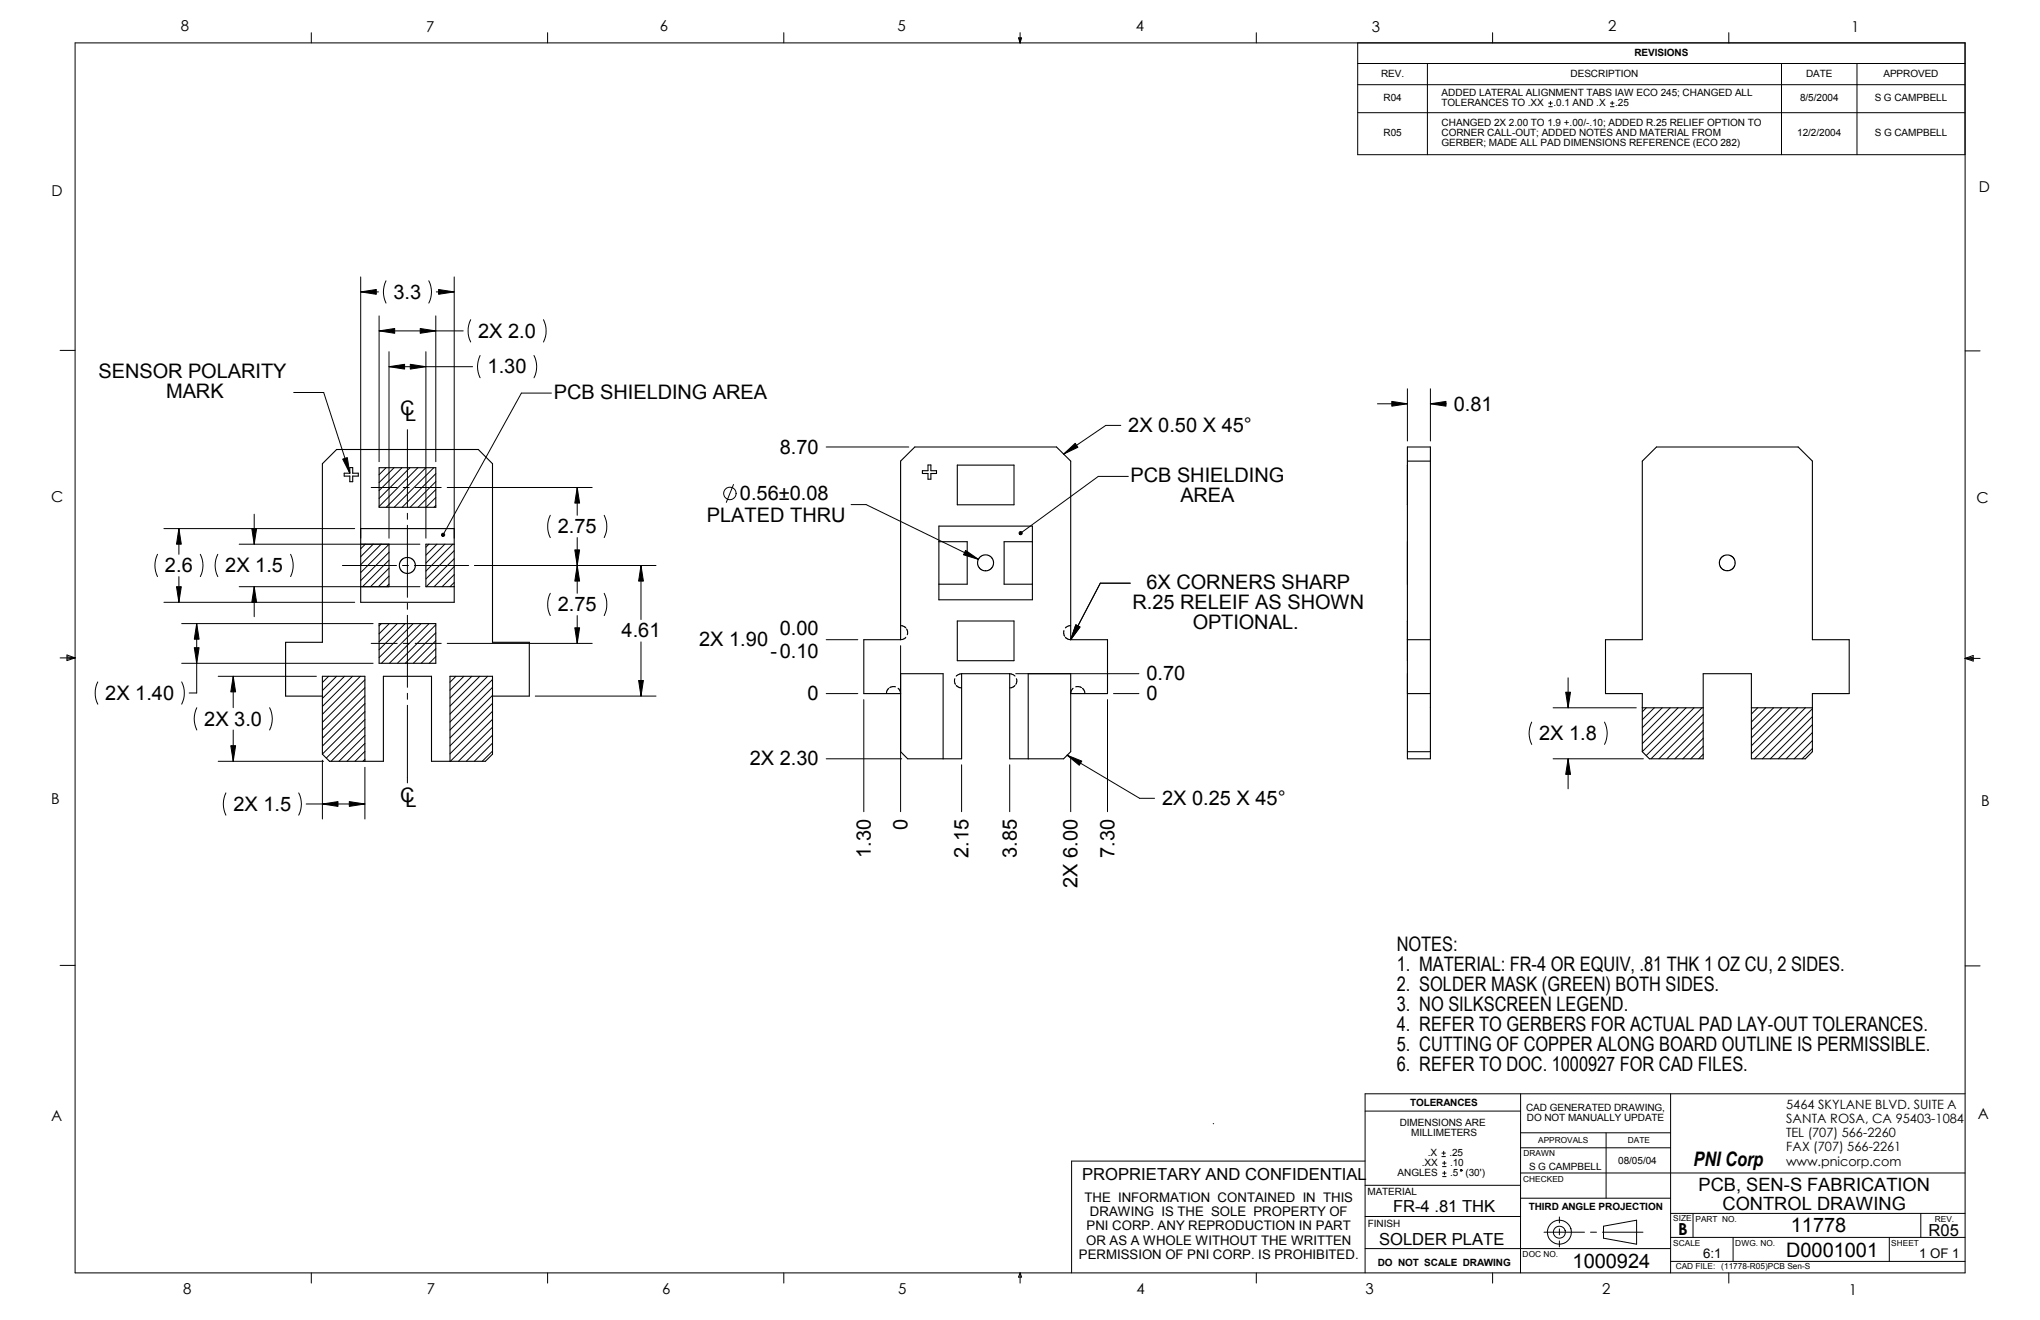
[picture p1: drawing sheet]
<svg xmlns="http://www.w3.org/2000/svg" width="432mm" height="279mm" viewBox="0 0 432 279" stroke-linecap="round" stroke-linejoin="round" font-family="sans-serif">
<g fill="none" stroke="#000" stroke-width=".23">
<path d="M80.2 99h12v8.4h-12zM196.4 98.4h.6v1.2h1.2v.6h-1.2v1.2h-.6v-1.2h-1.2v-.6h1.2zM202.6 98.4h12v8.4h-12zM297.9 94.6h4.9v66h-4.9zM297.9 98.4h.1M297.9 97.6h4.9M347.6 97.6l3-3h30l3 3v37.8h7.8v11.4h-7.8v12.3l-1.5 1.5h-11.4v-18h-10.2v18h-11.4l-1.5-1.5v-12.3h-7.8v-11.4h7.8zM72.9 100.2h1.1v-1.2h.7v1.2h1.1v.6h-1.1v1.2h-.7v-1.2h-1.1zM76.3 115.2h6v9h-6M76.3 111.9h19.8v15.6h-19.8zM96.1 115.2h-6v9h6M198.7 114.7h6v9h-6"/>
<path d="M198.7 111.4h19.8v15.6h-19.8zM210.3 119.1l-.3 1.1-.7 .5-.7 .1-1-.3-.5-.5-.2-.6 .1-.7 .3-.6 .5-.4 .6-.2h.7l.6 .3 .5 .6 .1 .7M218.5 114.7h-6v9h6M297.9 114.7h.1M297.9 106.8h.1M363.9 119.1l.1 .5 .3 .6 .6 .5 .7 .1 .7-.1 .5-.4 .3-.5 .2-.7-.4-1-.5-.4-.6-.2h-.7l-.6 .3-.4 .6-.2 .7M80.2 132h12v8.4h-12zM190.6 135.4v-37.8l3-3h30l3 3v37.8M190.6 135.4h-7.8v11.4h7.8l-.1-.7-.4-.4M190.6 132.4l.7 .2 .4 .3M191.7 134.9l-.4 .3-.7 .2M191.9 133.1l.2 .6-.1 .6"/>
<path d="M202.6 131.4h12v8.4h-12zM225.2 133.5l-.1 .6 .3 .6M225.5 134.9l.4 .3 .7 .2M226.6 135.4h7.8v11.4h-7.8l.2-.7 .3-.4M226.6 132.4l-.7 .2-.4 .3M297.9 123.7h.1M297.9 131.4h.1M297.9 139.8h.1M297.9 135.4h4.9M68.2 147.3h-7.7v-11.3h7.7v-37.9l3-3h30l3 3v37.9h7.8v11.3h-7.8M188.1 145.7l-.3 .4-.2 .7M189.5 145.4l-.5-.1-.7 .2"/>
<path d="M202.1 143.7l-.1 .6 .2 .6M202.4 145.1l.4 .3 .7 .2M203.5 142.6v18h-11.4l-1.5-1.5v-16.5h9v18M203.5 142.6h10.2M203.5 142.6l-.7 .2-.4 .3M213.7 142.6v18h11.4l1.5-1.5v-16.5h-9v18M213.7 142.6l.7 .2 .4 .3M214.8 145.1l-.4 .3-.7 .2M215.1 143.7l.1 .6-.2 .6M227.7 145.4l.6-.1 .6 .2M229.1 145.7l.4 .4 .1 .7M297.9 142.6h.1"/>
<path d="M297.9 146.8h4.9M297.9 159.1h4.9M302.8 149.8h.1M347.6 149.8h12.9M370.7 149.8h12.9M77.2 161.1v-17.9h-9v16.4l1.5 1.5h11.5v-17.9h10.1v17.9h11.4l1.5-1.5v-16.4h-8.9v17.9"/>
<circle cx="86.2" cy="119.7" r="1.7"/>
</g>
<g fill="none" stroke="#000" stroke-width=".21">
<path d="M15.9 9.1h400v260.3h-400zM65.9 6.9v2.2M115.9 6.9v2.2M165.9 6.9v2.2M215.6 8h.6l-.3 1.1zM215.7 8l.2 1.1M215.9 6.9v2.2M216 8l-.1 1.1M265.9 6.9v2.2M287.4 9.1v23.6h128.5M287.4 13.4h128.5M287.4 17.9h128.5"/>
<path d="M302.1 13.4v19.3M315.9 6.9v2.2M365.9 6.9v2.2M377.1 13.4v19.3M393.1 13.4v19.3M287.4 23.9h128.5M327.8 22.6h.8M327.8 21.8h.8M328.2 21.5v.7M340.9 22.6h.7M340.9 21.8h.7M341.2 21.5v.7"/>
<path d="M76.3 58.6v55.3M81.7 59.4a5.3 5.3 0 0 0 0 4.8M90.8 59.4a5.2 5.2 0 0 1 0 4.8M96.1 58.6v55.3M12.7 74.2h3.2M76.3 61.8l3.4-.5v1zM76.3 61.8h3.8M80.2 70l3.3-.5v1zM80.2 66.9v30.8M80.2 70h17.8M82.3 77.6l3.3-.5v1zM82.3 74.4v39.5"/>
<path d="M82.3 77.6h17.7M86.8 77.1l3.3 .5-3.3 .5zM88.9 69.5l3.3 .5-3.3 .5zM90.1 74.4v39.5M92.2 66.9v30.8M92.4 61.8h3.7M92.8 61.3l3.3 .5-3.3 .5zM99.6 67.7a5.3 5.3 0 0 0 0 4.7M101.6 75.2a5.3 5.3 0 0 0 0 4.8M113 75.2a5.2 5.2 0 0 1 0 4.8M115 67.7a5.3 5.3 0 0 1 0 4.7M415.9 74.3h3.2"/>
<path d="M62.2 83.1h6.3l5.5 17.1M72.5 97.2l1-.3 .5 3.3zM81.7 99l-1.5 1.5M83.4 99l-3.2 3.2M85.1 99l-4.9 4.8M86.2 91v16.4M86.8 99l-6.6 6.5M88.5 99l-8.3 8.2M90.1 99l-8.4 8.4M91.8 99l-8.4 8.4M116.7 83.2h-6.3l-16.6 30M174.9 94.6h17.5"/>
<path d="M225.1 96.1l2.5-2.3 .6 .9zM237.2 90h-3.1l-9 6.1M291.5 85.5h6.4M294.6 85l3.3 .5-3.3 .5zM297.9 82.3v11M302.8 85.5l3.3-.5v1zM302.8 82.3v11M302.8 85.5h3.3M33.3 117.3a5.3 5.3 0 0 0 0 4.7M34.7 111.9h40.4M37.9 111.9l.5 3.3h-1zM37.9 111.9v5.4"/>
<path d="M42.4 117.3a5.2 5.2 0 0 1 0 4.7M46.1 117.3a5.2 5.2 0 0 0 0 4.7M50.6 115.2h38.3M53.3 111.9h1l-.5 3.3zM53.8 108.8v6.4M61.5 117.3a5.3 5.3 0 0 1 0 4.7M72.5 119.7h11.4M77.3 115.2l-1 1M78.6 103.2h5.5M79 115.2l-2.7 2.6M80.7 115.2l-4.4 4.3M82.3 115.2l-6 6"/>
<path d="M82.3 116.9l-6 6M82.3 118.6l-5.6 5.6M85.2 119.7h1.3M85.3 103.2h1.3M86.2 108.6v1.3M86.2 111.2v15.2M87.7 119.7h11.5M87.9 103.2h5.5M90.8 115.2l-.7 .6M92.2 100.3l-7.1 7.1M92.2 101.9l-5.4 5.5M92.2 103.6l-3.7 3.8"/>
<path d="M92.2 105.3l-2 2.1M92.2 107l-.4 .4M92.5 115.2l-2.4 2.3M93.6 112.9a.33 .33 0 0 1 .5 .3 .33 .33 0 0 1-.5 .3l.2-.3-.2 .3-.1-.1zM94.1 115.2l-4 4M94.7 103.2h30.6M95.8 115.2l-5.7 5.7M96.1 116.6l-6 6M96.1 118.3l-5.9 5.9M96.1 119.9l-4.2 4.3M100.5 119.7h38.4M116.5 109.1a5.3 5.3 0 0 0 0 4.7"/>
<path d="M121.7 116.4h1l-.5 3.3zM122.2 103.2l.5 3.3h-1zM122.2 119.7l.5 3.3h-1zM122.2 103.2v5.9M122.2 113.8v11.8M127.9 109.1a5.3 5.3 0 0 1 0 4.7M135.7 119.7l.5 3.3h-1zM135.7 119.7v11.4M155.3 102.6l-1.6 3.7M180.1 106.8h3.2l23.8 11.6M204.4 116.5l2.7 1.9-3.2-1zM215.8 112.6a.34 .34 0 0 1 .5 0 .34 .34 0 0 1-.1 .5 .34 .34 0 0 1-.4 0l.2-.3-.2 .3z"/>
<path d="M238.8 100.8h-6.3l-16.5 12M12.7 139.3h3.2M14.2 139l1.7 .3M14.2 138.6l1.7 .7-1.7 .5zM15.9 139.3l-1.7 .2M34.7 127.5h40.4M37.4 124.2h1l-.5 3.3zM37.9 122v5.5M38.5 132h40.5M41.1 137.1h1l-.5 3.3zM41.6 132l.5 3.3h-1zM41.6 132v14.7h-1.6"/>
<path d="M50.6 124.2h38.3M53.8 124.2l.5 3.3h-1zM53.8 124.2v6.3M78.6 136.2h5.5M80.7 132l-.5 .5M82.3 120.3l-3.9 3.9M82.3 121.9l-2.2 2.3M82.3 123.6l-.5 .6M82.4 132l-2.2 2.2M84.1 132l-3.9 3.8M85.3 136.2h1.3M85.8 132l-5.6 5.5"/>
<path d="M86.2 127.7v1.3M86.2 130.2v15.3M87.5 132l-7.3 7.2M87.9 136.2h5.5M89.1 132l-8.4 8.4M90.8 132l-8.4 8.4M92.2 132.2l-8.1 8.2M92.2 133.9l-6.4 6.5M92.2 135.6l-4.7 4.8M92.2 137.3l-3 3.1M92.2 139l-1.4 1.4M94.7 136.2h30.6"/>
<path d="M96.1 121.6l-2.5 2.6M96.1 123.3l-.8 .9M116.5 125.6a5.3 5.3 0 0 0 0 4.7M121.7 132.9h1l-.5 3.3zM122.2 130.3v5.9M127.9 125.6a5.3 5.3 0 0 1 0 4.7M135.7 135.9v11.4M174.9 135.4h6.7M190.6 136.7v35.1M227.7 132.2l.9 .5-2 2.7zM239.2 123.4h-6.3l-6.3 12M415.9 139.4h3.2"/>
<path d="M415.9 139.4l1.8-.7v1.2zM415.9 139.4l1.8 .2M417.7 139.1l-1.8 .3M20.7 144.3a5.3 5.3 0 0 0 0 4.8M38.5 144.3a5.3 5.3 0 0 1 0 4.8M38.5 140.4h40.5M41.7 149.8a5.3 5.3 0 0 0 0 4.7M46.2 143.2h20.8M48.9 157.8h1l-.5 3.3zM49.4 143.2l.5 3.3h-1zM49.4 143.2v6.6M49.4 154.5v6.6"/>
<path d="M57.1 149.8a5.2 5.2 0 0 1 0 4.7M69.6 143.2l-1.4 1.3M71.2 143.2l-3 3M72.9 143.2l-4.7 4.6M74.6 143.2l-6.4 6.3M76.3 143.2l-8.1 8M77.2 143.9l-9 9M77.2 145.6l-9 9M77.2 147.3l-9 9M77.2 148.9l-9 9M77.2 150.6l-9 9M77.2 152.3l-8.1 8.2"/>
<path d="M77.2 154l-7.1 7.1M77.2 155.7l-5.4 5.4M77.2 157.4l-3.8 3.7M77.2 159l-2.1 2.1M86.2 146.7v1.3M86.2 149.3v16.4M96.5 143.2l-1.2 1.2M98.2 143.2l-2.9 2.9M99.9 143.2l-4.6 4.6M101.6 143.2l-6.3 6.3M103.2 143.2l-7.9 7.9M104.2 143.8l-8.9 9"/>
<path d="M104.2 145.5l-8.9 9M104.2 147.2l-8.9 9M104.2 148.9l-8.9 9M104.2 150.6l-8.9 9M104.2 152.3l-8.9 8.8M104.2 153.9l-7.2 7.2M104.2 155.6l-5.5 5.5M104.2 157.3l-3.8 3.8M104.2 159l-2.1 2.1M113.3 147.3h25.6M135.2 144h1l-.5 3.3zM174.9 146.8h6.7"/>
<path d="M182.8 148.1v23.7M215 142.6h26.1M225.9 159.9l3.1 1.2-.5 .9zM225.9 159.9l15.3 9.1h3.2M234.4 148.1v23.7M235.7 146.8h5.4M324.2 152.8a5.3 5.3 0 0 0 0 4.8M328.7 149.8h17.6M331.4 146.5h1l-.5 3.3zM331.9 143.5v6.3M339.6 152.8a5.1 5.1 0 0 1 0 4.8M348.5 149.8l-.9 .9"/>
<path d="M350.2 149.8l-2.6 2.5M351.8 149.8l-4.2 4.2M353.5 149.8l-5.9 5.9M355.2 149.8l-7.6 7.6M356.9 149.8l-9.3 9.3M358.6 149.8l-10.2 10.1M360.3 149.8l-10.8 10.8M360.5 151.2l-9.4 9.4M360.5 152.9l-7.7 7.7M360.5 154.6l-6 6M360.5 156.3l-4.3 4.3M360.5 158l-2.6 2.6"/>
<path d="M360.5 159.7l-.9 .9M372 149.8l-1.3 1.3M373.7 149.8l-3 3M375.4 149.8l-4.7 4.7M377.1 149.8l-6.4 6.4M378.8 149.8l-8.1 8.1M380.5 149.8l-9.8 9.8M382.1 149.8l-10.8 10.8M383.6 150l-10.6 10.6M383.6 151.7l-8.9 8.9M383.6 153.4l-7.2 7.2M383.6 155.1l-5.5 5.5"/>
<path d="M383.6 156.8l-3.8 3.8M383.6 158.4l-2.2 2.2M46.2 161.1h22.3M47.8 167.8a5.3 5.3 0 0 0 0 4.8M63.2 167.8a5.2 5.2 0 0 1 0 4.8M64.8 170.2h12.4M68.2 170.2l3.3-.5v1zM68.2 160.9v12.5M73.9 169.7l3.3 .5-3.3 .5zM77.2 162.4v11M77.2 160.7l-.4 .4M174.9 160.6h16"/>
<path d="M203.5 161.9v9.9M213.7 161.9v9.9M226.6 160.4v11.4M328.7 160.6h19.2M331.9 160.6l.5 3.3h-1zM331.9 160.6v6.4M12.7 204.3h3.2M415.9 204.4h3.2M256.8 237.8h.1M288.9 235.2h33M321.9 239.8h31.7M321.9 231.5l-.1 37.9"/>
<path d="M340 239.8v13.8M353.6 231.5v37.9M415.9 231.5h-127v37.9M282.2 252.7h.1M288.9 245.8h-62.1v23.6M288.9 257.5h33M288.9 250.9h33M305.2 244.8h.7M305.2 244.1h.7M305.3 246.9h.8M305.3 246.2h.8M305.4 248.3h.7"/>
<path d="M305.4 249h.7M305.6 243.7v.7M305.7 245.8v.7M305.7 247.9v.8M321.9 248.3h94M321.9 253.6h31.7M321.9 243h31.7M330.1 257.6v1.2M339.4 259.5l7-1.2v5.1l-7-1.3zM353.6 256.8h62.3M358.4 256.8v5.1M406.6 256.8v5.1"/>
<path d="M65.9 269.4v2.2M115.9 269.4v2.2M165.9 269.4v2.2M215.9 269.4v2.2M215.9 269.4l.3 .9h-.6zM265.9 269.4v2.2M288.9 264.3h64.7M307.7 267.5h.1M315.9 269.4v2.2M326.8 260.8h8.6M330.1 260.1v1.3M330.1 262.7v1.2"/>
<path d="M336.7 260.8h1.2M339.2 260.8h8.6M353.6 267h62.3M353.6 261.9h62.3M365.9 269.4v2.2M366.8 261.9v5.1M399.9 261.9v5.1"/>
<circle cx="154.5" cy="104.4" r="1.32"/>
<circle cx="309.3" cy="247.7" r=".2"/>
<circle cx="330.1" cy="260.8" r="1.27"/>
<circle cx="330.1" cy="260.8" r="2.54"/>
</g>
<g fill="#000">
<path d="M76.3 61.8l3.4-.5v1zM80.2 70l3.3-.5v1zM82.3 77.6l3.3-.5v1zM86.8 77.1l3.3 .5-3.3 .5zM88.9 69.5l3.3 .5-3.3 .5zM92.8 61.3l3.3 .5-3.3 .5zM225.1 96.1l2.5-2.3 .6 .9zM294.6 85l3.3 .5-3.3 .5zM302.8 85.5l3.3-.5v1zM37.9 111.9l.5 3.3h-1zM53.3 111.9h1l-.5 3.3zM72.5 97.2l1-.3 .5 3.3z"/>
<path d="M122.2 103.2l.5 3.3h-1zM121.7 116.4h1l-.5 3.3zM122.2 119.7l.5 3.3h-1zM135.7 119.7l.5 3.3h-1zM204.4 116.5l2.7 1.9-3.2-1zM37.4 124.2h1l-.5 3.3zM41.6 132l.5 3.3h-1zM53.8 124.2l.5 3.3h-1zM121.7 132.9h1l-.5 3.3zM227.7 132.2l.9 .5-2 2.7zM41.1 137.1h1l-.5 3.3zM49.4 143.2l.5 3.3h-1z"/>
<path d="M135.2 144h1l-.5 3.3zM225.9 159.9l3.1 1.2-.5 .9zM331.4 146.5h1l-.5 3.3zM48.9 157.8h1l-.5 3.3zM68.2 170.2l3.3-.5v1zM73.9 169.7l3.3 .5-3.3 .5zM331.9 160.6l.5 3.3h-1z"/>
<path d="M93.6 112.9a.33 .33 0 0 1 .5 .3 .33 .33 0 0 1-.5 .3l.2-.3-.2 .3-.1-.1z" fill-rule="evenodd"/>
<path d="M215.8 112.6a.34 .34 0 0 1 .5 0 .34 .34 0 0 1-.1 .5 .34 .34 0 0 1-.4 0l.2-.3-.2 .3z" fill-rule="evenodd"/>
</g>
<g font-size="4.2">
<text x="83.3" y="63.2">3.3</text>
<text x="101.2" y="71.5">2X 2.0</text>
<text x="20.8" y="80">SENSOR POLARITY</text>
<text x="103.2" y="79">1.30</text>
<text x="35.2" y="84.3">MARK</text>
<text x="84.7" y="87.9">C</text>
<text x="85.8" y="89">L</text>
<text x="117.2" y="84.4">PCB SHIELDING AREA</text>
<text x="307.7" y="86.9">0.81</text>
<text x="238.8" y="91.5">2X 0.50 X 45°</text>
<text x="165.1" y="96">8.70</text>
<text x="156.6" y="105.9">0.56±0.08</text>
<text x="239.3" y="102">PCB SHIELDING</text>
<text x="249.9" y="106.3">AREA</text>
<text x="118.1" y="112.9">2.75</text>
<text x="149.6" y="110.6">PLATED THRU</text>
<text x="34.9" y="121.1">2.6</text>
<text x="47.7" y="121.1">2X 1.5</text>
<text x="242.7" y="124.6">6X CORNERS SHARP</text>
<text x="118.1" y="129.4">2.75</text>
<text x="239.7" y="128.9">R.25 RELEIF AS SHOWN</text>
<text x="131.6" y="134.9">4.61</text>
<text x="148" y="136.8">2X 1.90</text>
<text x="165.1" y="134.5">0.00</text>
<text x="252.5" y="133.1">OPTIONAL.</text>
<text x="163.1" y="139.2">-0.10</text>
<text x="22.3" y="148.1">2X 1.40</text>
<text x="170.9" y="148.2">0</text>
<text x="242.7" y="148.2">0</text>
<text x="242.7" y="144">0.70</text>
<text x="43.2" y="153.6">2X 3.0</text>
<text x="325.8" y="156.6">2X 1.8</text>
<text x="158.7" y="162">2X 2.30</text>
<text x="49.4" y="171.6">2X 1.5</text>
<text x="84.7" y="169.7">C</text>
<text x="85.8" y="170.8">L</text>
<text x="246" y="170.4">2X 0.25 X 45°</text>
<text x="192.1" y="175.7" transform="rotate(-90 192.1 175.7)">0</text>
<text x="184.3" y="181.6" transform="rotate(-90 184.3 181.6)">1.30</text>
<text x="205" y="181.6" transform="rotate(-90 205 181.6)">2.15</text>
<text x="215.2" y="181.6" transform="rotate(-90 215.2 181.6)">3.85</text>
<text x="235.9" y="181.6" transform="rotate(-90 235.9 181.6)">7.30</text>
<text x="228.1" y="188" transform="rotate(-90 228.1 188)">2X 6.00</text>
<text x="295.6" y="201.4">NOTES:</text>
<text x="295.6" y="205.6">1. MATERIAL: FR-4 OR EQUIV, .81 THK 1 OZ CU, 2 SIDES.</text>
<text x="295.6" y="209.9">2. SOLDER MASK (GREEN) BOTH SIDES.</text>
<text x="295.6" y="214.1">3. NO SILKSCREEN LEGEND.</text>
<text x="295.6" y="218.3">4. REFER TO GERBERS FOR ACTUAL PAD LAY-OUT TOLERANCES.</text>
<text x="295.6" y="222.6">5. CUTTING OF COPPER ALONG BOARD OUTLINE IS PERMISSIBLE.</text>
<text x="295.6" y="226.8">6. REFER TO DOC. 1000927 FOR CAD FILES.</text>
<text x="358.5" y="246.9">PNI Corp</text>
<text x="379.1" y="260.9">11778</text>
<text x="332.8" y="268.3">1000924</text>
<text x="378" y="266.1">D0001001</text>
</g>
<g font-size="3.9">
<text x="359.5" y="252.1">PCB, SEN-S FABRICATION</text>
<text x="364.6" y="256.1">CONTROL DRAWING</text>
</g>
<g font-size="3.5">
<text x="229.1" y="249.8">PROPRIETARY AND CONFIDENTIAL</text>
<text x="294.9" y="256.6">FR-4 .81 THK</text>
<text x="291.9" y="263.5">SOLDER PLATE</text>
<text x="355.2" y="261.5">B</text>
<text x="408.2" y="261.6">R05</text>
</g>
<g font-size="3.2">
<text x="38.3" y="6.7">8</text>
<text x="90.2" y="6.7">7</text>
<text x="139.7" y="6.5">6</text>
<text x="189.9" y="6.5">5</text>
<text x="240.4" y="6.6">4</text>
<text x="290.4" y="6.7">3</text>
<text x="340.4" y="6.5">2</text>
<text x="391.8" y="6.7">1</text>
<text x="10.9" y="41.6">D</text>
<text x="418.9" y="40.7">D</text>
<text x="10.8" y="106.3">C</text>
<text x="418.4" y="106.4">C</text>
<text x="10.8" y="170.2">B</text>
<text x="419.4" y="170.6">B</text>
<text x="10.8" y="237.2">A</text>
<text x="418.6" y="236.8">A</text>
<text x="38.8" y="273.8">8</text>
<text x="90.3" y="273.8">7</text>
<text x="140.2" y="273.8">6</text>
<text x="190.1" y="273.9">5</text>
<text x="240.5" y="273.8">4</text>
<text x="289" y="273.9">3</text>
<text x="339.1" y="273.9">2</text>
<text x="391.4" y="274.1">1</text>
</g>
<g font-size="2.8">
<text x="229.5" y="254.4">THE INFORMATION CONTAINED IN THIS</text>
<text x="230.7" y="257.4">DRAWING IS THE SOLE PROPERTY OF</text>
<text x="229.9" y="263.5">OR AS A WHOLE WITHOUT THE WRITTEN</text>
<text x="230" y="260.4">PNI CORP. ANY REPRODUCTION IN PART</text>
<text x="228.4" y="266.5">PERMISSION OF PNI CORP. IS PROHIBITED.</text>
<text x="360.5" y="266.2">6:1</text>
<text x="406.2" y="266.2">1 OF 1</text>
</g>
<g font-size="2.7">
<text x="378.1" y="234.7">5464 SKYLANE BLVD. SUITE A</text>
<text x="378.1" y="237.7">SANTA ROSA, CA 95403-1084</text>
<text x="378.1" y="240.7">TEL (707) 566-2260</text>
<text x="378.1" y="243.7">FAX (707) 566-2261</text>
<text x="378.1" y="246.8">www.pnicorp.com</text>
</g>
<g font-size="2.1">
<text x="345.9" y="11.9">REVISIONS</text>
<text x="292.3" y="16.3">REV.</text>
<text x="332.4" y="16.3">DESCRIPTION</text>
<text x="382.3" y="16.3">DATE</text>
<text x="398.7" y="16.3">APPROVED</text>
<text x="292.8" y="21.5">R04</text>
<text x="305.1" y="22.5">TOLERANCES TO .XX</text>
<text x="305.1" y="20.4">ADDED LATERAL ALIGNMENT TABS IAW ECO 245; CHANGED ALL</text>
<text x="328.8" y="22.5">.0.1 AND .X</text>
<text x="341.9" y="22.5">.25</text>
<text x="381" y="21.5">8/5/2004</text>
<text x="396.8" y="21.5">S G CAMPBELL</text>
<text x="292.8" y="28.9">R05</text>
<text x="305.1" y="26.8">CHANGED 2X 2.00 TO 1.9 +.00/-.10; ADDED R.25 RELIEF OPTION TO</text>
<text x="305.1" y="28.9">CORNER CALL-OUT; ADDED NOTES AND MATERIAL FROM</text>
<text x="380.4" y="28.9">12/2/2004</text>
<text x="396.8" y="28.9">S G CAMPBELL</text>
<text x="305.1" y="31">GERBER; MADE ALL PAD DIMENSIONS REFERENCE (ECO 282)</text>
<text x="296.3" y="238.4">DIMENSIONS ARE</text>
<text x="298.5" y="234.1">TOLERANCES</text>
<text x="323" y="235.2">CAD GENERATED DRAWING,</text>
<text x="323.2" y="237.4">DO NOT MANUALLY UPDATE</text>
<text x="298.7" y="240.6">MILLIMETERS</text>
<text x="302.2" y="244.8">.X</text>
<text x="306.8" y="244.8">.25</text>
<text x="295.8" y="249">ANGLES</text>
<text x="300.9" y="246.9">.XX</text>
<text x="306.9" y="246.9">.10</text>
<text x="306.9" y="249">.5</text>
<text x="310.2" y="249">(30')</text>
<text x="323.6" y="247.6">S G CAMPBELL</text>
<text x="342.5" y="246.4">08/05/04</text>
<text x="289.4" y="253">MATERIAL</text>
<text x="323.6" y="256.1">THIRD ANGLE PROJECTION</text>
<text x="289.5" y="259.6">FINISH</text>
<text x="291.6" y="267.9">DO NOT SCALE DRAWING</text>
</g>
<g font-size="1.8">
<text x="322.5" y="244.8">DRAWN</text>
<text x="325.6" y="242">APPROVALS</text>
<text x="344.6" y="242">DATE</text>
<text x="322.4" y="250.2">CHECKED</text>
<text x="354.1" y="258.5">SIZE</text>
<text x="354.2" y="263.8">SCALE</text>
<text x="358.9" y="258.6">PART NO.</text>
<text x="367.3" y="263.7">DWG. NO.</text>
<text x="400.3" y="263.8">SHEET</text>
<text x="409.5" y="258.7">REV.</text>
<text x="322.3" y="266">DOC NO.</text>
<text x="354.7" y="268.7">CAD FILE:</text>
<text x="364.3" y="268.6">(11778-R05)PCB Sen-S</text>
</g>
</svg>
